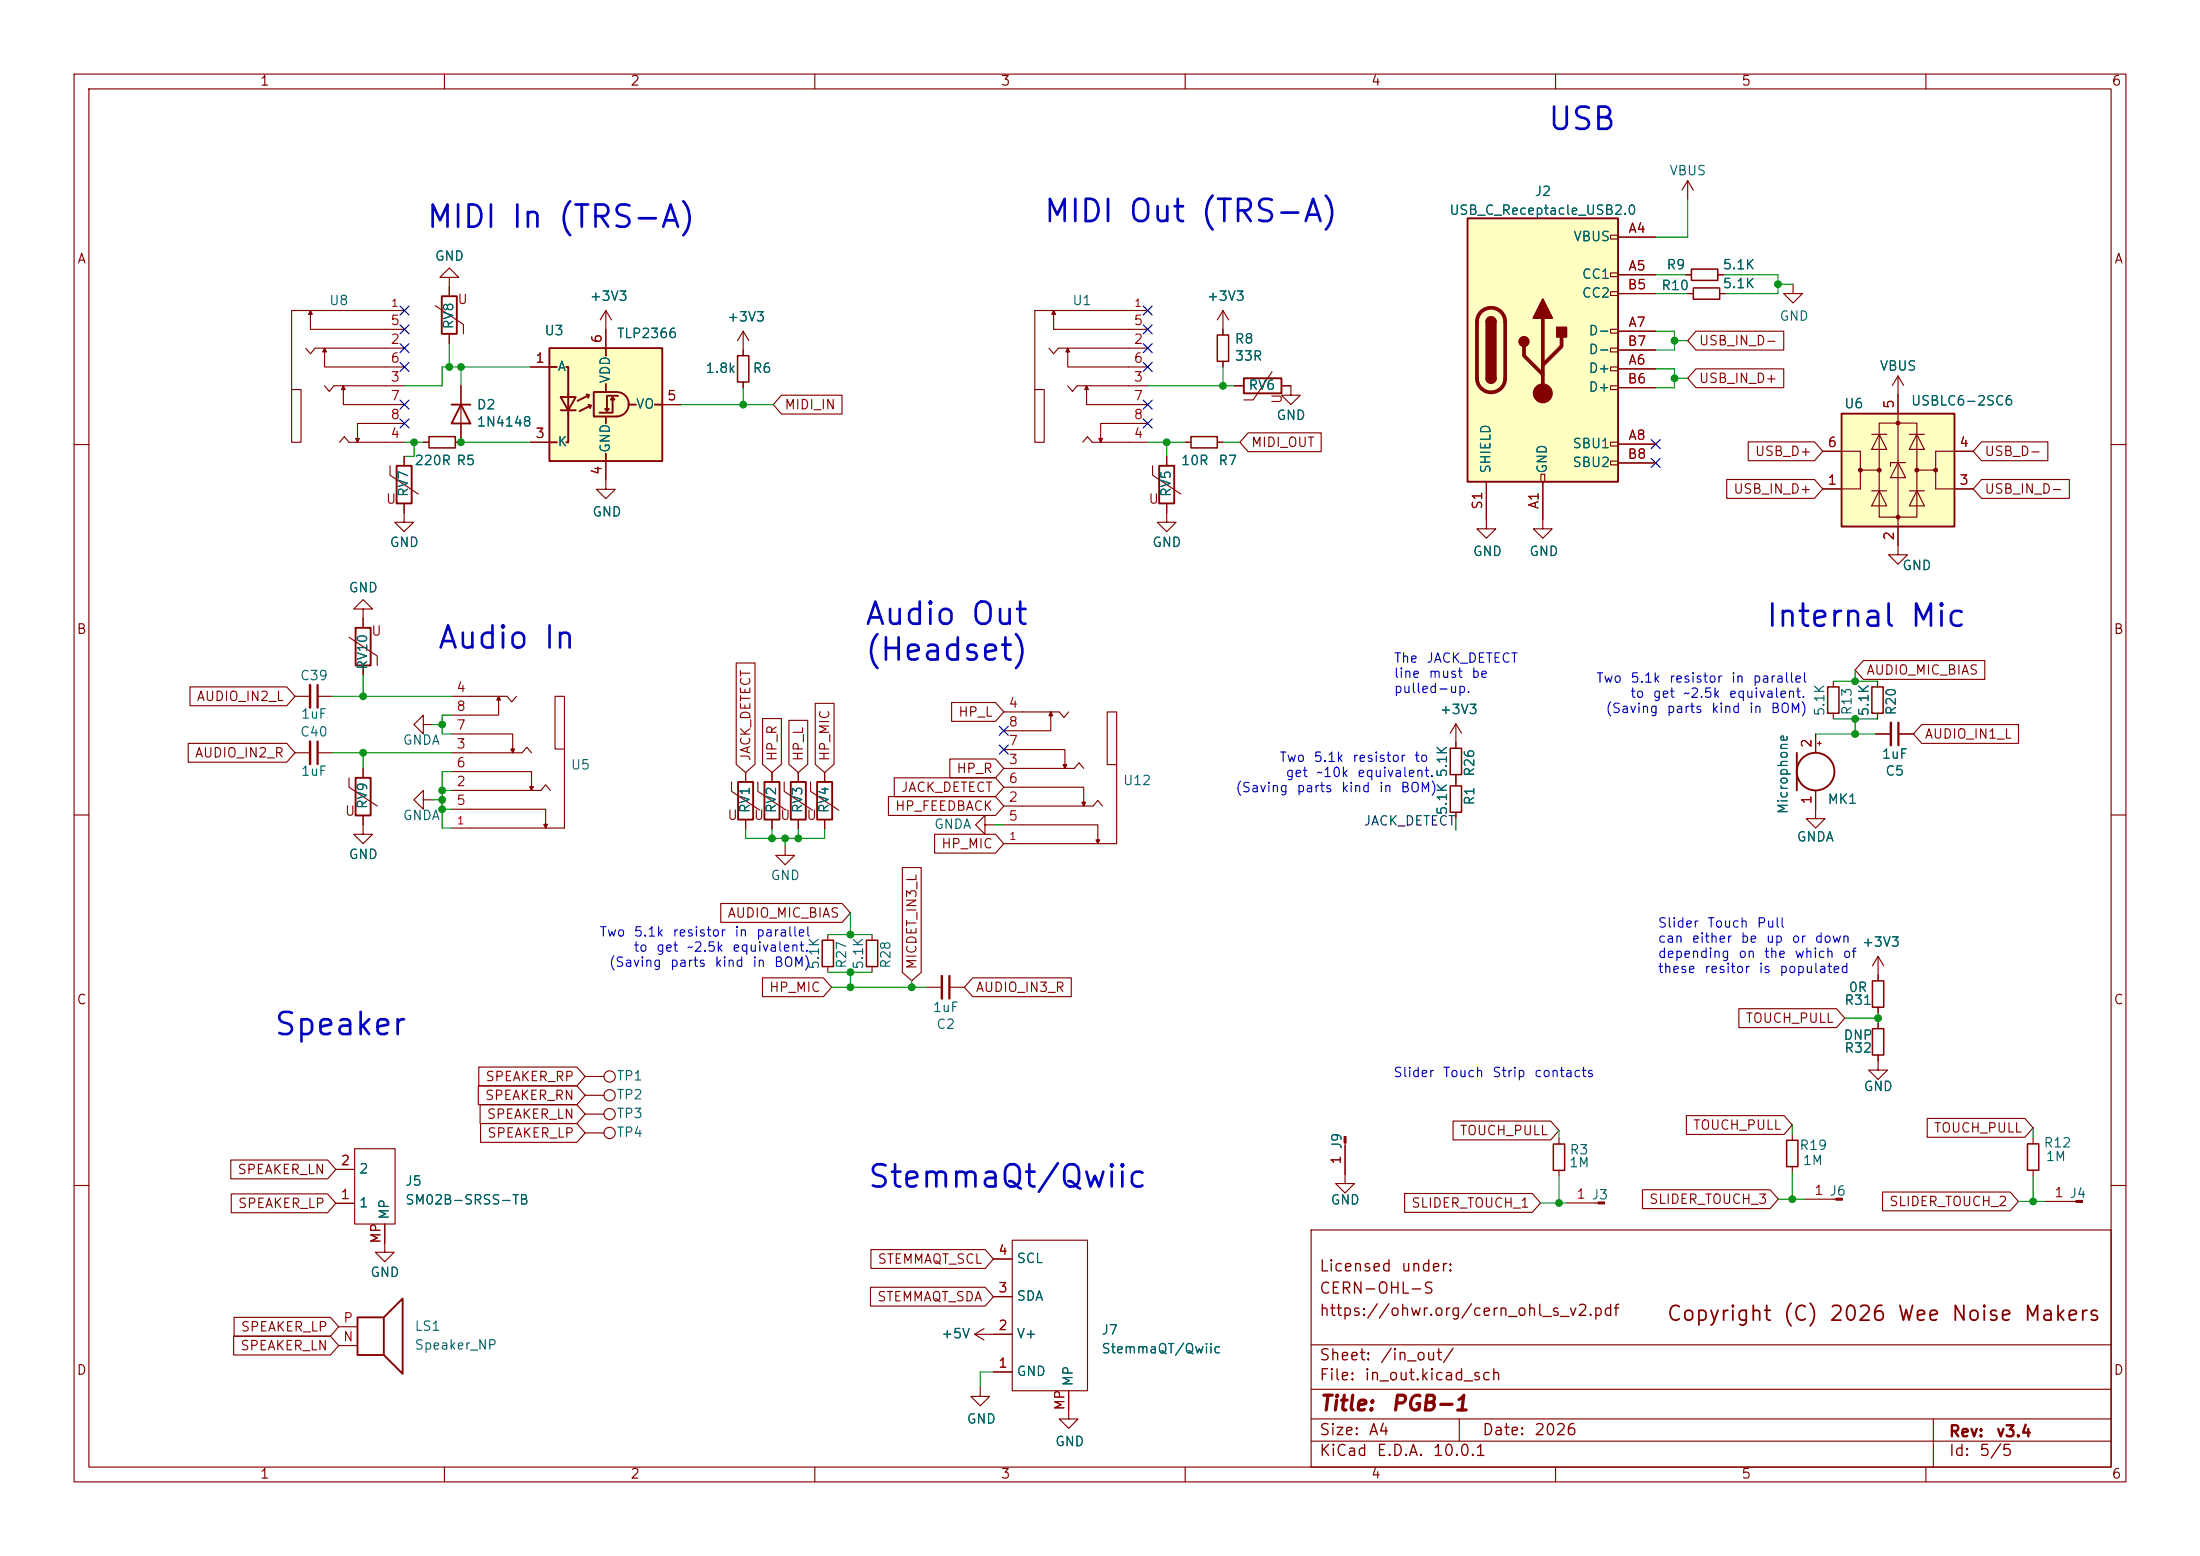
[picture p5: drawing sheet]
<svg xmlns="http://www.w3.org/2000/svg" width="297mm" height="210mm" viewBox="0 0 297 210" stroke-linecap="round" stroke-linejoin="round" font-family="sans-serif">
<g fill="none" stroke="#840000" stroke-width=".15">
<path d="M10 10h277v190h-277zM12 12h273v186h-273zM60 10v2M110 10v2M160 10v2M210 10v2M260 10v2M10 60h2M285 60h2M10 110h2M285 110h2M10 160h2"/>
<path d="M177 166h108v32h-108zM285 160h2M60 198v2M110 198v2M160 198v2M177 194.5h108M177 191.5h108M177 187.5h108M177 181.5h108M197 191.5v3M210 198v2M260 198v2"/>
<path d="M261 191.5v6.5"/>
</g>
<path d="M248.6 55.8h15.3v15.3h-15.3z" fill="#ffffc2"/>
<path d="M59.6 40h2.1v5.1h-2.1zM61 54.6h2.5M62.2 54.6l1.3 2.6h-2.5zM167.9 51.1h5.1v2h-5.1zM248.6 55.8h15.3v15.3h-15.3z" fill="none" stroke="#840000" stroke-width=".25"/>
<g fill="none" stroke="#840000" stroke-width=".15">
<path d="M60.7 37.4h1.2l-1.2-1.2-1.3 1.2h1.3v2.6M39.4 52.6h1.2v7.1h-1.2zM41.3 47l.6 .8 .6-.8h12.1M41.9 41.9l-.2 .5h.5l-.3-.5v2.6h12.7M43.8 52.1l.6 .7 .7-.7h9.5M43.8 47l-.2 .5h.5l-.3-.5v2.5h10.8M45.8 59.7l.7-.8 .6 .8h7.5M46.4 52.1l-.3 .5h.5l-.2-.5v2.5h8.2M54.6 57.2h-6.3v2.5l.2-.5h-.5l.3 .5M54.6 41.9h-15.2v10.7M57.1 59.7h.8M58.8 41.2l3.8 2.6v1.3"/>
<path d="M60.7 45.1v1.2M62.2 52.1v7.6h-.7M81.8 41.9l-.8 1.3M81.8 41.9l.7 1.3M81.8 41.9v2.6M100.3 44.7l-.7 1.3M100.3 44.7l.8 1.3M100.3 44.7v2.5M165.1 41.9l-.8 1.3M165.1 41.9l.8 1.3M165.1 41.9v3.3M165.1 48.8v.7"/>
<path d="M166.6 52.1h1.3M171.7 50.2l-2.5 3.8h-1.3M173 52.1h1.3M252.7 58.6h2M253.7 57.1h5.1v12.7h-5.1zM253.7 58.6l1 2.1h-2zM256.2 53.3v20.3M257.8 58.6h2M258.8 58.6l1 2.1h-2zM81.8 64.8v1.2h1.3l-1.3 1.3-1.3-1.3h1.3M246.1 60.9h5.1v2.5h2.5M251.2 63.4v2.6h-5.1"/>
<path d="M252.7 66.2h2M253.7 66.2l1 2.1h-2zM256.2 62.4l1.1 2.1h-2.1zM257.3 62.4h-2.1v.5M257.8 66.2h2M258.8 66.2l1 2.1h-2zM261.3 63.4v2.6h5.1M266.4 60.9h-5.1v2.5h-2.5M253.2 99.1h2.1M256.3 99.1h2M39.8 101.6h2.1M42.9 101.6h2"/>
<path d="M253.5 129.1l-.7 1.3M253.5 129.1l.8 1.3M253.5 129.1v3.3M253.5 135.9v.8M253.5 138.1v.7M253.5 142.4v2h1.3l-1.3 1.3-1.2-1.3h1.2M274.5 153.6v.8M274.5 157.9v.8"/>
</g>
<g fill="#840000" stroke="#840000" stroke-width=".15">
<circle cx="251.2" cy="63.4" r=".25"/>
<circle cx="253.7" cy="63.4" r=".25"/>
<circle cx="256.2" cy="57.1" r=".25"/>
<circle cx="256.2" cy="69.8" r=".25"/>
<circle cx="258.8" cy="63.4" r=".25"/>
<circle cx="261.3" cy="63.4" r=".25"/>
</g>
<path d="M57.9 58.9h3.6v1.6h-3.6zM164.3 45.2h1.6v3.6h-1.6zM252.8 138.8h1.5v3.6h-1.5zM252.8 132.4h1.5v3.5h-1.5zM273.7 154.4h1.5v3.5h-1.5z" fill="none" stroke="#840000" stroke-width=".2"/>
<path d="M256.3 97.5v3.1M42.9 100.1v3" fill="none" stroke="#840000" stroke-width=".3"/>
<path d="M255.3 97.5v3.1M41.9 100.1v3" fill="none" stroke="#840000" stroke-width=".33"/>
<path d="M74.2 47h15.2v15.2h-15.2z" fill="#ffffc2"/>
<g fill="none" stroke="#840000" stroke-width=".25">
<path d="M74.2 47h15.2v15.2h-15.2zM74.2 49.5h1M74.2 59.7h1M75.7 53.6h2l-1 1.8zM75.7 55.4h2M76.5 49.5h.2v10.2h-.2M79.2 53.2l.3 .1M79.5 54.6l.3 .1M79.5 53.3l-1.5 .8M79.5 53.3l-.1 .4M79.8 54.7l-1.6 .8M79.8 54.7l-.1 .4"/>
<path d="M81.8 47v1M81.8 51.8v1.2M81.8 56.3v.9M82.4 53.9l.3-.2 .3 .2zM82.7 53.7v2h-1.8M83.1 52.9a1.58 1.58 0 0 1 1.8 1.7M83.2 52.9h-3v3.3h3a1.67 1.67 0 0 0 1.7-1.7M83.5 53.4h-1.6v2l.3-.2h-.5l.2 .2M84.8 54.6h1.1M88.4 54.6h1M81.8 61.2v1M48 105h2v5.1h-2z"/>
<path d="M242.6 101.6v5.1M48.3 177.8h3.5v5.1h-3.5zM51.8 177.8l2.6-2.5v10.1l-2.6-2.5"/>
<circle cx="245.1" cy="104.1" r="2.54"/>
</g>
<g fill="none" stroke="#840000" stroke-width=".15">
<path d="M227.6 37.1h.7M227.8 24.4l-.7 1.3M227.8 24.4l.8 1.3M227.8 24.4v2.5M227.8 39.6h.8M231.9 37.1h.8M232.2 39.6h.7M242.1 38.4v1.2h1.2l-1.2 1.3-1.3-1.3h1.3M71.6 49.5h2.6M71.6 59.7h2.6M81.8 44.5v2.5M89.4 54.6h2.5"/>
<path d="M100.3 47.2v.8M100.3 51.6v.7M160 59.7h.8M164.3 59.7h.8M174.3 52.1v1.2h1.2l-1.2 1.3-1.3-1.3h1.3M256.2 50.7l-.7 1.3M256.2 50.7l.8 1.3M256.2 50.7v2.6M81.8 62.2v2.6M200.7 70.1v1.3h1.2l-1.2 1.2-1.3-1.2h1.3M208.3 70.1v1.3h1.2l-1.2 1.2-1.3-1.2h1.3M256.2 73.6v1.3h1.3l-1.3 1.2-1.2-1.2h1.2"/>
<path d="M39.8 94h2.1M42.9 94h2M57.1 97.8v-1.3l-1.2 1.3 1.2 1.3v-1.3h1.3M61 94h7.5l.6 .7 .6-.7M61 99.1h8.2v2.5l-.2-.5h.5l-.3 .5M67.3 94l.3 .5h-.5l.2-.5v2.5h-6.3M74.9 94h1.3v7.1h-1.3zM135.5 96.1h7.5l.6 .8 .7-.8M141.9 96.1l.2 .5h-.5l.3-.5v2.5h-6.4M149.5 96.1h1.2v7.1h-1.2zM196.5 97.7l-.7 1.3M196.5 97.7l.8 1.3"/>
<path d="M196.5 97.7v3.3M245.1 99.1v2.5M247.5 91.9v.8M247.5 96.3v.7M253.5 91.9v.8M253.5 96.3v.7M47.1 105v1.2l3.8 2.6M49 110.1v2.5h1.3l-1.3 1.3-1.2-1.3h1.2M49 103.7v1.3M57.1 108v-1.3l-1.2 1.3 1.2 1.2v-1.2h1.3M61 106.7h12l.7-.8 .6 .8M61 101.6h9.5l.6-.8 .7 .8"/>
<path d="M61 109.2h12.7v2.6l-.3-.5h.5l-.2 .5M61 104.1h10.8v2.6l-.3-.5h.5l-.2 .5M76.2 101.1v10.7h-15.2M106 114.2v1.2h1.3l-1.3 1.3-1.3-1.3h1.3M133 111.3v-1.2l-1.3 1.2 1.3 1.3v-1.3h1.2M135.5 108.8h12.1l.6-.8 .6 .8M135.5 103.7h9.5l.7-.8 .6 .8M135.5 111.3h12.7v2.6l-.2-.5h.5l-.3 .5M135.5 106.2h10.8v2.6l-.3-.5h.6l-.3 .5M135.5 101.2h8.3v2.5l-.3-.5h.5l-.2 .5M150.7 103.2v10.7h-15.2M196.5 104.5v1.6"/>
<path d="M196.5 109.6v.8M245.1 106.7v3.8h1.3l-1.3 1.3-1.3-1.3h1.3M245.4 100.3h.5M245.6 100.1v.5M111.8 126.1v.8M111.8 130.5v.7M117.7 126.1v.8M117.7 130.5v.7M125.1 133.2h2.1M128.2 133.2h2M45.3 157.8h2.6M47.9 155h5.4v10.2h-5.4z"/>
<path d="M79 147.8h2.5M79 150.4h2.5M79 152.9h2.5M79 145.3h2.5M181.6 154.3v5.4h1.3l-1.3 1.3-1.3-1.3h1.3M210.5 153.6v.8M210.5 158v.7M242 153.1v.8M242 157.5v.7M45.3 162.4h2.6M45.7 179.1h2.6M51.9 165.2v3.8h1.3l-1.3 1.3-1.2-1.3h1.2"/>
<path d="M132.8 179.3l-1.2 .8M134.1 175h2.6M134.1 169.9h2.6M136.7 167.4h10.1v20.3h-10.1zM211.5 162.4h4.2M243.6 161.8h4.3M276 162.2h4.3M45.7 181.6h2.6M131.6 180.1h5.1M131.6 180.1l1.2 .7M132.3 187.2v1.3h1.3l-1.3 1.2-1.2-1.2h1.2M134.1 185.2h2.6"/>
<path d="M144.3 187.7v3.8h1.2l-1.2 1.3-1.3-1.3h1.3"/>
<circle cx="82.3" cy="147.8" r=".76"/>
<circle cx="82.3" cy="150.4" r=".76"/>
<circle cx="82.3" cy="145.3" r=".76"/>
<circle cx="82.3" cy="152.9" r=".76"/>
</g>
<path d="M228.3 36.3h3.6v1.5h-3.6zM228.6 38.9h3.6v1.5h-3.6zM99.6 48h1.5v3.6h-1.5zM160.8 58.9h3.5v1.6h-3.5zM246.7 92.7h1.6v3.6h-1.6zM252.7 92.7h1.5v3.6h-1.5zM195.8 101h1.5v3.5h-1.5zM195.8 106.1h1.5v3.5h-1.5zM111 126.9h1.5v3.6h-1.5zM117 126.9h1.5v3.6h-1.5zM209.7 154.4h1.5v3.6h-1.5zM241.2 153.9h1.5v3.6h-1.5z" fill="none" stroke="#840000" stroke-width=".2"/>
<path d="M42.9 92.5v3M128.2 131.7v3.1" fill="none" stroke="#840000" stroke-width=".3"/>
<path d="M41.9 92.5v3M127.2 131.7v3.1" fill="none" stroke="#840000" stroke-width=".33"/>
<g fill="#840000" stroke="#840000" stroke-width=".15">
<path d="M280.3 162h.8v.3h-.8z"/>
<path d="M215.7 162.2h.9v.3h-.9z"/>
<path d="M247.9 161.7h.8v.3h-.8z"/>
<path d="M181.5 153.4h.2v.9h-.2z"/>
</g>
<path d="M198.1 29.5h20.3v35.5h-20.3z" fill="#ffffc2"/>
<g fill="none" stroke="#840000" stroke-width=".15">
<path d="M60.7 38.7v1.3M217.4 31.8h1v.5h-1zM217.4 36.8h1v.5h-1zM217.4 39.4h1v.5h-1zM218.4 32h5.1M218.4 37.1h5.1M218.4 39.6h5.1M227.6 37.1h.7M227.8 39.6h.8M231.9 37.1h.8M232.2 39.6h.7M57.1 59.7h.8"/>
<path d="M60.7 45.1v1.2M62.2 57.2v2.5h-.7M62.2 52.1v2.5M71.6 59.7h2.6M71.6 49.5h2.6M81.8 44.5v2.5M89.4 54.6h2.5M100.3 47.2v.8M100.3 51.6v.7M105.5 53.3h8.2v2.6h-8.2l-1.1-1.3zM139.7 52.6h1.3v7.1h-1.3zM141.6 47l.6 .8 .7-.8h12"/>
<path d="M142.2 41.9l-.2 .5h.5l-.3-.5v2.6h12.7M144.1 52.1l.7 .7 .6-.7h9.5M144.1 47l-.2 .5h.5l-.3-.5v2.5h10.8M146.2 59.7l.6-.8 .6 .8h7.5M146.7 52.1l-.3 .5h.5l-.2-.5v2.5h8.2M154.9 57.2h-6.3v2.5l.2-.5h-.5l.3 .5M154.9 41.9h-15.2v10.7M160 59.7h.8M164.3 59.7h.8M165.1 44.5v.7M165.1 48.8v.7M166.6 52.1h1.3"/>
<path d="M168.5 58.4h9.9v2.6h-9.9l-1.1-1.3zM173 52.1h1.3M217.4 44.5h1v.5h-1zM217.4 47h1v.5h-1zM217.4 49.5h1v.5h-1zM217.4 52.1h1v.5h-1zM217.4 59.7h1v.5h-1zM218.4 49.8h5.1M218.4 44.7h5.1M218.4 59.9h5.1M218.4 52.3h5.1M218.4 47.2h5.1"/>
<path d="M228.9 49.8h11.9v2.5h-11.9l-1.1-1.2zM228.9 44.7h11.9v2.5h-11.9l-1.1-1.2zM236 59.6h9l1.1 1.3-1.1 1.3h-9zM256.2 53.3v2.5M267.5 59.6h9v2.6h-9l-1.1-1.3zM52.7 62.9v1.2l3.8 2.6M54.6 67.9v2.6h1.2l-1.2 1.3-1.3-1.3h1.3M54.6 61.6v1.3M81.8 62.2v2.6M155.6 62.9v1.2l3.8 2.6M157.5 67.9v2.6h1.3l-1.3 1.3-1.3-1.3h1.3M157.5 61.6v1.3"/>
<path d="M200.7 65v5.1M208 64h.5v1h-.5zM208.3 65v5.1M217.4 62.2h1v.5h-1zM218.4 62.5h5.1M233.1 64.7h11.9l1.1 1.3-1.1 1.3h-11.9zM246.1 66h2.5M246.1 60.9h2.5M256.2 71.1v2.5M263.9 66h2.5M263.9 60.9h2.5M267.5 64.7h11.9v2.6h-11.9l-1.1-1.3z"/>
<path d="M25.6 92.7h13.1l1.1 1.3-1.1 1.3h-13.1zM47.1 86l3.8 2.5v1.3M49 82.2h1.3l-1.3-1.3-1.2 1.3h1.2v2.5M49 89.8v1.3M99.4 89.5h2.5v13.7l-1.2 1.1-1.3-1.1zM102.9 97h2.6v6.2l-1.3 1.1-1.3-1.1zM106.5 97.2h2.5v6l-1.2 1.1-1.3-1.1zM110.1 94.9h2.5v8.3l-1.3 1.1-1.2-1.1zM128.5 94.8h5.9l1.1 1.3-1.1 1.3h-5.9zM245.1 99.1v2.5M251.6 89.2h16.3v2.5h-16.3l-1.2-1.3zM253.2 99.1h2.1"/>
<path d="M253.5 91.9v.8M253.5 96.3v.7M256.3 99.1h2M259.4 97.8h13.1v2.5h-13.1l-1.1-1.2zM25.4 100.3h13.3l1.1 1.3-1.1 1.3h-13.3zM49 103.7v1.3M49 110.1v1.2M98.8 105.5v1.3l3.8 2.5M100.7 104.3v1.2M100.7 110.6v1.3M102.3 105.5v1.3l3.8 2.5M104.2 104.3v1.2"/>
<path d="M104.2 110.6v1.3M105.9 105.5v1.3l3.8 2.5M107.8 104.3v1.2M107.8 110.6v1.3M109.4 105.5v1.3l3.8 2.5M111.3 104.3v1.2M111.3 110.6v1.3M119.9 107.5h14.5l1.1 1.3-1.1 1.3h-14.5zM120.7 105h13.7l1.1 1.2-1.1 1.3h-13.7zM121.8 117.1h2.6v14.1l-1.3 1.2-1.3-1.2zM126.2 112.6h8.2l1.1 1.3-1.1 1.2h-8.2zM128.2 102.4h6.2l1.1 1.3-1.1 1.3h-6.2z"/>
<path d="M196.5 100.2v.8M196.5 104.5v1.6M196.5 109.6v.8M245.1 106.7v2.5M97.3 121.9h16.4l1.1 1.3-1.1 1.3h-16.4zM102.9 132h8.3l1.1 1.2-1.1 1.3h-8.3zM131.3 132h13.3v2.5h-13.3l-1.1-1.3zM234.7 136.1h13.2l1.1 1.3-1.1 1.3h-13.2zM253.5 131.6v.8M253.5 135.9v.8M253.5 138.1v.7M31.2 156.6h13l1.1 1.2-1.1 1.3h-13z"/>
<path d="M45.3 157.8h2.6M64.6 146.6h13.3l1.1 1.2-1.1 1.3h-13.3zM64.6 144h13.3l1.1 1.3-1.1 1.3h-13.3zM64.8 149.1h13.1l1.1 1.3-1.1 1.2h-13.1zM64.9 151.6h13l1.1 1.3-1.1 1.3h-13zM181.6 154.7v3.8M196.2 151.3h13.2l1.1 1.3-1.1 1.2h-13.2zM227.7 150.6h13.1l1.2 1.2-1.2 1.3h-13.1zM253.5 142.4v.8M260.2 151h13.2l1.1 1.2-1.1 1.3h-13.2zM31.2 161.1h13l1.1 1.3-1.1 1.3h-13zM31.6 177.8h13l1.1 1.3-1.1 1.2h-13z"/>
<path d="M45.3 162.4h2.6M51.9 165.2v2.5M117.5 173.7h15.5l1.1 1.3-1.1 1.3h-15.5zM117.6 168.7h15.4l1.1 1.2-1.1 1.3h-15.4zM134.1 175h2.6M134.1 169.9h2.6M189.6 161.1h17.3l1.1 1.3-1.1 1.2h-17.3zM221.7 160.6h17.3l1.1 1.2-1.1 1.3h-17.3zM254.1 160.9h17.3l1.1 1.3-1.1 1.2h-17.3zM31.5 180.3h13.1l1.1 1.3-1.1 1.3h-13.1zM134.1 185.2h2.6M134.1 180.1h2.6"/>
<path d="M144.3 187.7v2.5"/>
</g>
<path d="M198.1 29.5h20.3v35.5h-20.3zM200.7 43.4a.64 .64 0 0 1 .6-.6 .64 .64 0 0 1 .6 .6M200.7 51.1a.64 .64 0 0 0 .6 .6 .64 .64 0 0 0 .6-.6M53.5 62.9h2.1v5h-2.1zM156.5 62.9h2v5h-2zM48 84.7h2v5.1h-2zM99.6 105.5h2.1v5.1h-2.1zM103.2 105.5h2v5.1h-2zM106.8 105.5h2v5.1h-2zM110.3 105.5h2v5.1h-2z" fill="none" stroke="#840000" stroke-width=".25"/>
<path d="M199.9 42.1a1.9 1.9 0 0 1 2.1-.4 1.9 1.9 0 0 1 1.2 1.7v7.7a1.91 1.91 0 0 1-1.9 1.9 1.91 1.91 0 0 1-1.9-1.9v-7.7a1.9 1.9 0 0 1 .5-1.3zM205.7 46.7v1.3l2.6 2.5M208.3 42.9v10.2M210.8 45.5v1.2l-2.5 2.6" fill="none" stroke="#840000" stroke-width=".51"/>
<g fill="#840000" stroke="#840000" stroke-width=".25">
<path d="M200.7 43.4h1.2v7.7h-1.2z"/>
<path d="M200.8 43a.64 .64 0 0 1 .7-.2 .64 .64 0 0 1 .4 .6h-1.2z"/>
<path d="M200.7 51.1h1.2a.64 .64 0 0 1-.6 .6 .64 .64 0 0 1-.6-.6z"/>
<path d="M208.3 40.4l1.2 2.5h-2.5z"/>
<path d="M210.2 44.2h1.3v1.3h-1.3z"/>
<circle cx="205.7" cy="46.1" r=".63"/>
</g>
<circle cx="208.3" cy="53.1" r="1.27" fill="#840000" stroke="#840000" stroke-width=".15"/>
<g fill="none" stroke="#009600" stroke-width=".15">
<path d="M223.5 39.6h4.3M223.5 37.1h4.1M227.8 26.9v5.1h-4.3M232.7 37.1h7.3v2.5h-7.1M240 38.4h2.1M54.6 59.7h2.5M55.9 59.7v1.9h-1.3M60.7 46.3v3.2M62.2 59.7h9.4M62.2 49.5v2.6M71.6 49.5h-11.9v2.6h-5.1M91.9 54.6h12.5"/>
<path d="M100.3 52.3v2.3M154.9 59.7h5.1M154.9 52.1h11.7M157.5 59.7v1.9M165.1 59.7h2.3M165.1 49.5v2.6M223.5 44.7h2.6v2.5h-2.6M223.5 49.8h2.6v2.5h-2.6M226.1 51.1h1.7M226.1 46h1.7M44.9 94h16.1M49 91.1v2.9"/>
<path d="M58.4 97.8h1.3M61 96.5h-1.3v2.6h1.3M245.1 99.1h8.1M247.5 97h6M247.5 91.9h6M250.4 90.4v1.5M250.4 97v2.1M44.9 101.6h16.1M49 101.6v2.1M58.4 108h1.3M59.7 109.2h1.3M59.7 106.7h1.3"/>
<path d="M61 104.1h-1.3v7.7h1.3M100.7 111.9v1.3h10.6v-1.3M104.2 111.9v1.3M106 113.2v1M107.8 111.9v1.3M134.2 111.3h1.3M196.5 110.4v1.7M111.8 131.2h5.9M111.8 126.1h5.9M112.3 133.2h12.8M114.8 123.2v2.9M114.8 131.2v2"/>
<path d="M123.1 132.4v.8M249 137.4h4.5M253.5 136.7v1.4M210.5 152.6v1M210.5 158.7v3.7M242 151.8v1.3M242 158.2v3.6M274.5 152.2v1.4M274.5 158.7v3.5M208 162.4h3.5M240.1 161.8h3.5M272.5 162.2h3.5"/>
<path d="M134.1 185.2h-1.8v2"/>
</g>
<g fill="none" stroke="#000084" stroke-width=".15">
<path d="M54 54l1.2 1.2M54 56.5l1.2 1.3M54 43.8l1.2 1.3M54 46.4l1.2 1.2M54 41.3l1.2 1.2M54 48.9l1.2 1.2M55.2 54l-1.2 1.2M55.2 56.5l-1.2 1.3M55.2 43.8l-1.2 1.3M55.2 46.4l-1.2 1.2M55.2 41.3l-1.2 1.2M55.2 48.9l-1.2 1.2"/>
<path d="M154.3 48.9l1.2 1.2M154.3 46.4l1.2 1.2M154.3 43.8l1.2 1.3M154.3 41.3l1.2 1.2M154.3 54l1.2 1.2M154.3 56.5l1.2 1.3M155.5 48.9l-1.2 1.2M155.5 46.4l-1.2 1.2M155.5 43.8l-1.2 1.3M155.5 41.3l-1.2 1.2M155.5 54l-1.2 1.2M155.5 56.5l-1.2 1.3"/>
<path d="M222.9 59.3l1.2 1.3M224.1 59.3l-1.2 1.3M222.9 61.9l1.2 1.2M224.1 61.9l-1.2 1.2M134.9 98l1.2 1.2M136.1 98l-1.2 1.2M134.9 100.6l1.2 1.2M136.1 100.6l-1.2 1.2"/>
</g>
<g fill="#009600" stroke="#009600" stroke-width=".14">
<circle cx="253.5" cy="137.4" r=".46"/>
<circle cx="250.4" cy="97" r=".46"/>
<circle cx="274.5" cy="162.2" r=".46"/>
<circle cx="226.1" cy="51.1" r=".46"/>
<circle cx="226.1" cy="46" r=".46"/>
<circle cx="240" cy="38.4" r=".46"/>
<circle cx="250.4" cy="91.9" r=".46"/>
<circle cx="157.5" cy="59.7" r=".46"/>
<circle cx="165.1" cy="52.1" r=".46"/>
<circle cx="242" cy="161.8" r=".46"/>
<circle cx="250.4" cy="99.1" r=".46"/>
<circle cx="210.5" cy="162.4" r=".46"/>
<circle cx="59.7" cy="106.7" r=".46"/>
<circle cx="59.7" cy="108" r=".46"/>
<circle cx="49" cy="101.6" r=".46"/>
<circle cx="59.7" cy="97.8" r=".46"/>
<circle cx="106" cy="113.2" r=".46"/>
<circle cx="100.3" cy="54.6" r=".46"/>
<circle cx="107.8" cy="113.2" r=".46"/>
<circle cx="49" cy="94" r=".46"/>
<circle cx="60.7" cy="49.5" r=".46"/>
<circle cx="62.2" cy="59.7" r=".46"/>
<circle cx="55.9" cy="59.7" r=".46"/>
<circle cx="62.2" cy="49.5" r=".46"/>
<circle cx="104.2" cy="113.2" r=".46"/>
<circle cx="59.7" cy="109.2" r=".46"/>
<circle cx="114.8" cy="133.2" r=".46"/>
<circle cx="123.1" cy="133.2" r=".46"/>
<circle cx="114.8" cy="126.1" r=".46"/>
<circle cx="114.8" cy="131.2" r=".46"/>
</g>
<g font-size="3" fill="#0000c2">
<text x="208.8" y="18.3">USB</text>
<text x="57.4" y="31.5">MIDI In (TRS-A)</text>
<text x="140.7" y="30.7">MIDI Out (TRS-A)</text>
<text x="58.9" y="88.3">Audio In</text>
<text x="116.6" y="85.1">Audio Out</text>
<text x="116.6" y="89.9">(Headset)</text>
<text x="238.3" y="85.3">Internal Mic</text>
<text x="36.8" y="140.5">Speaker</text>
<text x="117" y="161">StemmaQt/Qwiic</text>
</g>
<g font-size="2" fill="#840000">
<text x="224.9" y="178.8">Copyright (C) 2026 Wee Noise Makers</text>
<text x="178" y="190.9">Title:</text>
<text x="187.7" y="190.9">PGB-1</text>
</g>
<g font-size="1.5" fill="#840000">
<text x="178" y="172">Licensed</text>
<text x="189" y="172">under:</text>
<text x="178" y="178">https://ohwr.org/cern_ohl_s_v2.pdf</text>
<text x="178" y="175">CERN-OHL-S</text>
<text x="178" y="184">Sheet:</text>
<text x="186.2" y="184">/in_out/</text>
<text x="178" y="186.7">File:</text>
<text x="184.1" y="186.7">in_out.kicad_sch</text>
<text x="178" y="196.9">KiCad</text>
<text x="178" y="194.1">Size:</text>
<text x="184.7" y="194.1">A4</text>
<text x="185.7" y="196.9">E.D.A.</text>
<text x="193.3" y="196.9">10.0.1</text>
<text x="200" y="194.1">Date:</text>
<text x="207" y="194.1">2026</text>
<text x="263" y="194.3">Rev:</text>
<text x="263" y="196.9">Id:</text>
<text x="267.1" y="196.9">5/5</text>
<text x="269.4" y="194.3">v3.4</text>
</g>
<g font-size="1.3" fill="#840000">
<text x="35" y="11.9">1</text>
<text x="85" y="11.9">2</text>
<text x="135" y="11.9">3</text>
<text x="185" y="11.9">4</text>
<text x="235" y="11.9">5</text>
<text x="285" y="11.9">6</text>
<text x="10.3" y="35.9">A</text>
<text x="285.3" y="35.9">A</text>
<text x="61.7" y="41.4">U</text>
<text x="229.3" y="46.9">USB_IN_D-</text>
<text x="229.3" y="52">USB_IN_D+</text>
<text x="105.8" y="55.6">MIDI_IN</text>
<text x="173.4" y="54.6" transform="rotate(-90 173.4 54.6)">U</text>
<text x="168.8" y="60.6">MIDI_OUT</text>
<text x="236.8" y="61.9">USB_D+</text>
<text x="267.8" y="61.9">USB_D-</text>
<text x="52" y="68.3">U</text>
<text x="155" y="68.3">U</text>
<text x="233.9" y="66.9">USB_IN_D+</text>
<text x="267.8" y="66.9">USB_IN_D-</text>
<text x="10.3" y="85.9">B</text>
<text x="50" y="86.1">U</text>
<text x="285.3" y="85.9">B</text>
<text x="26.5" y="94.9">AUDIO_IN2_L</text>
<text x="251.9" y="91.4">AUDIO_MIC_BIAS</text>
<text x="129.3" y="97">HP_L</text>
<text x="259.7" y="100">AUDIO_IN1_L</text>
<text x="26.2" y="102.6">AUDIO_IN2_R</text>
<text x="101.6" y="102.8" transform="rotate(-90 101.6 102.8)">JACK_DETECT</text>
<text x="105.2" y="102.8" transform="rotate(-90 105.2 102.8)">HP_R</text>
<text x="108.7" y="102.8" transform="rotate(-90 108.7 102.8)">HP_L</text>
<text x="112.3" y="102.8" transform="rotate(-90 112.3 102.8)">HP_MIC</text>
<text x="121.5" y="107.2">JACK_DETECT</text>
<text x="129" y="104.7">HP_R</text>
<text x="46.5" y="110.4">U</text>
<text x="98.1" y="111">U</text>
<text x="101.7" y="111">U</text>
<text x="105.2" y="111">U</text>
<text x="108.8" y="111">U</text>
<text x="120.8" y="109.7">HP_FEEDBACK</text>
<text x="127" y="114.8">HP_MIC</text>
<text x="98.1" y="124.2">AUDIO_MIC_BIAS</text>
<text x="124" y="130.9" transform="rotate(-90 124 130.9)">MICDET_IN3_L</text>
<text x="10.3" y="135.9">C</text>
<text x="103.7" y="134.2">HP_MIC</text>
<text x="131.6" y="134.2">AUDIO_IN3_R</text>
<text x="285.3" y="135.9">C</text>
<text x="235.6" y="138.4">TOUCH_PULL</text>
<text x="65.4" y="148.8">SPEAKER_RN</text>
<text x="65.4" y="146.2">SPEAKER_RP</text>
<text x="65.6" y="151.3">SPEAKER_LN</text>
<text x="65.7" y="153.9">SPEAKER_LP</text>
<text x="197" y="153.5">TOUCH_PULL</text>
<text x="228.5" y="152.8">TOUCH_PULL</text>
<text x="261" y="153.2">TOUCH_PULL</text>
<text x="32" y="158.8">SPEAKER_LN</text>
<text x="32" y="163.4">SPEAKER_LP</text>
<text x="190.4" y="163.3">SLIDER_TOUCH_1</text>
<text x="222.5" y="162.8">SLIDER_TOUCH_3</text>
<text x="255" y="163.1">SLIDER_TOUCH_2</text>
<text x="118.4" y="170.9">STEMMAQT_SCL</text>
<text x="118.3" y="176">STEMMAQT_SDA</text>
<text x="10.3" y="185.9">D</text>
<text x="32.4" y="182.6">SPEAKER_LN</text>
<text x="32.4" y="180">SPEAKER_LP</text>
<text x="285.3" y="185.9">D</text>
<text x="35" y="199.9">1</text>
<text x="85" y="199.9">2</text>
<text x="135" y="199.9">3</text>
<text x="185" y="199.9">4</text>
<text x="235" y="199.9">5</text>
<text x="285" y="199.9">6</text>
</g>
<g font-size="1.3" fill="#006464">
<text x="225.3" y="24">VBUS</text>
<text x="195.6" y="29.3">USB_C_Receptacle_USB2.0</text>
<text x="207.1" y="26.8">J2</text>
<text x="58.6" y="35.5">GND</text>
<text x="212.3" y="32.9">VBUS</text>
<text x="44.3" y="41.5">U8</text>
<text x="79.5" y="40.9">+3V3</text>
<text x="144.7" y="41.5">U1</text>
<text x="162.8" y="40.9">+3V3</text>
<text x="213.5" y="37.9">CC1</text>
<text x="213.5" y="40.5">CC2</text>
<text x="224.2" y="39.5">R10</text>
<text x="224.9" y="36.7">R9</text>
<text x="232.5" y="36.7">5.1K</text>
<text x="232.5" y="39.2">5.1K</text>
<text x="61.5" y="44.5" transform="rotate(-90 61.5 44.5)">RV8</text>
<text x="73.4" y="45.6">U3</text>
<text x="83.2" y="45.9">TLP2366</text>
<text x="98.1" y="43.7">+3V3</text>
<text x="166.6" y="46.7">R8</text>
<text x="214.4" y="45.6">D-</text>
<text x="240.2" y="43.6">GND</text>
<text x="75.2" y="50.4">A</text>
<text x="82.7" y="51.8" transform="rotate(-90 82.7 51.8)">VDD</text>
<text x="95.2" y="50.6">1.8k</text>
<text x="101.5" y="50.6">R6</text>
<text x="166.6" y="49">33R</text>
<text x="168.5" y="52.9">RV6</text>
<text x="214.4" y="50.6">D+</text>
<text x="214.4" y="53.2">D+</text>
<text x="214.4" y="48.1">D-</text>
<text x="253.7" y="50.3">VBUS</text>
<text x="64.3" y="55.6">D2</text>
<text x="64.3" y="57.9">1N4148</text>
<text x="85.8" y="55.5">VO</text>
<text x="172.2" y="57">GND</text>
<text x="248.9" y="55.4">U6</text>
<text x="257.9" y="55">USBLC6-2SC6</text>
<text x="55.9" y="63.1">220R R5</text>
<text x="75.2" y="60.6">K</text>
<text x="82.7" y="61.2" transform="rotate(-90 82.7 61.2)">GND</text>
<text x="159.3" y="63.1">10R</text>
<text x="164.4" y="63.1">R7</text>
<text x="201.5" y="64" transform="rotate(-90 201.5 64)">SHIELD</text>
<text x="209.1" y="64" transform="rotate(-90 209.1 64)">GND</text>
<text x="212.2" y="60.8">SBU1</text>
<text x="212.2" y="63.3">SBU2</text>
<text x="55.4" y="67.2" transform="rotate(-90 55.4 67.2)">RV7</text>
<text x="79.9" y="70">GND</text>
<text x="158.4" y="67.2" transform="rotate(-90 158.4 67.2)">RV5</text>
<text x="52.5" y="74.1">GND</text>
<text x="155.5" y="74.1">GND</text>
<text x="198.8" y="75.4">GND</text>
<text x="206.4" y="75.4">GND</text>
<text x="256.7" y="77.3">GND</text>
<text x="47" y="80.3">GND</text>
<text x="40.4" y="92.1">C39</text>
<text x="49.9" y="90.5" transform="rotate(-90 49.9 90.5)">RV10</text>
<text x="40.4" y="99.7">C40</text>
<text x="40.5" y="97.3">1uF</text>
<text x="54.3" y="100.8">GNDA</text>
<text x="194.3" y="96.7">+3V3</text>
<text x="246.6" y="96.8" transform="rotate(-90 246.6 96.8)">5.1K</text>
<text x="250.3" y="96.6" transform="rotate(-90 250.3 96.6)">R13</text>
<text x="252.6" y="96.8" transform="rotate(-90 252.6 96.8)">5.1K</text>
<text x="256.3" y="96.6" transform="rotate(-90 256.3 96.6)">R20</text>
<text x="40.5" y="105">1uF</text>
<text x="77" y="104.2">U5</text>
<text x="151.5" y="106.3">U12</text>
<text x="199.3" y="104.9" transform="rotate(-90 199.3 104.9)">R26</text>
<text x="254" y="102.7">1uF</text>
<text x="254.4" y="105">C5</text>
<text x="49.9" y="109.3" transform="rotate(-90 49.9 109.3)">RV9</text>
<text x="54.3" y="111">GNDA</text>
<text x="101.5" y="109.8" transform="rotate(-90 101.5 109.8)">RV1</text>
<text x="105.1" y="109.8" transform="rotate(-90 105.1 109.8)">RV2</text>
<text x="108.6" y="109.8" transform="rotate(-90 108.6 109.8)">RV3</text>
<text x="112.2" y="109.8" transform="rotate(-90 112.2 109.8)">RV4</text>
<text x="126" y="112.2">GNDA</text>
<text x="195.7" y="110.1" transform="rotate(-90 195.7 110.1)">5.1K 5.1K</text>
<text x="199.3" y="108.8" transform="rotate(-90 199.3 108.8)">R1</text>
<text x="241.7" y="110" transform="rotate(-90 241.7 110)">Microphone</text>
<text x="242.5" y="113.9">GNDA</text>
<text x="246.6" y="108.8">MK1</text>
<text x="47" y="116.3">GND</text>
<text x="104" y="119.1">GND</text>
<text x="110.9" y="130.9" transform="rotate(-90 110.9 130.9)">5.1K</text>
<text x="114.6" y="130.8" transform="rotate(-90 114.6 130.8)">R27</text>
<text x="116.8" y="130.9" transform="rotate(-90 116.8 130.9)">5.1K</text>
<text x="120.5" y="130.8" transform="rotate(-90 120.5 130.8)">R28</text>
<text x="251.3" y="128.1">+3V3</text>
<text x="125.8" y="136.9">1uF</text>
<text x="248.9" y="135.9">R31</text>
<text x="249.5" y="134.2">0R</text>
<text x="126.3" y="139.2">C2</text>
<text x="248.8" y="140.7">DNP</text>
<text x="248.9" y="142.4">R32</text>
<text x="83.2" y="148.7">TP2</text>
<text x="83.2" y="146.2">TP1</text>
<text x="251.5" y="147.6">GND</text>
<text x="83.2" y="151.2">TP3</text>
<text x="83.2" y="153.8">TP4</text>
<text x="242.8" y="155.5">R19</text>
<text x="275.8" y="155.2">R12</text>
<text x="48.4" y="158.7">2</text>
<text x="54.6" y="160.4">J5</text>
<text x="211.8" y="157.9">1M</text>
<text x="211.8" y="156.1">R3</text>
<text x="243.3" y="157.6">1M</text>
<text x="276.1" y="157">1M</text>
<text x="48.4" y="163.3">1</text>
<text x="52.8" y="164.7" transform="rotate(-90 52.8 164.7)">MP</text>
<text x="54.6" y="162.9">SM02B-SRSS-TB</text>
<text x="179.5" y="162.9">GND</text>
<text x="49.9" y="172.7">GND</text>
<text x="137.2" y="170.8">SCL</text>
<text x="55.9" y="179.9">LS1</text>
<text x="137.2" y="175.9">SDA</text>
<text x="55.9" y="182.5">Speaker_NP</text>
<text x="127" y="180.9">+5V</text>
<text x="137.2" y="180.9">V+</text>
<text x="148.6" y="180.4">J7</text>
<text x="148.6" y="183">StemmaQT/Qwiic</text>
<text x="137.2" y="186">GND</text>
<text x="145.1" y="187.2" transform="rotate(-90 145.1 187.2)">MP</text>
<text x="130.4" y="192.5">GND</text>
<text x="142.4" y="195.5">GND</text>
</g>
<g font-size="1.3" fill="#a90000">
<text x="219.7" y="31.8">A4</text>
<text x="219.6" y="39.4">B5</text>
<text x="219.7" y="36.8">A5</text>
<text x="52.6" y="46.7">2</text>
<text x="52.6" y="44.2">5</text>
<text x="81.5" y="46.4" transform="rotate(-90 81.5 46.4)">6</text>
<text x="153" y="46.7">2</text>
<text x="153" y="44.2">5</text>
<text x="219.6" y="47">B7</text>
<text x="219.7" y="44.5">A7</text>
<text x="52.6" y="51.8">3</text>
<text x="52.6" y="49.3">6</text>
<text x="72.2" y="49.3">1</text>
<text x="153" y="51.8">3</text>
<text x="153" y="49.3">6</text>
<text x="219.6" y="52.1">B6</text>
<text x="219.7" y="49.5">A6</text>
<text x="52.6" y="59.4">4</text>
<text x="52.6" y="54.4">7</text>
<text x="52.6" y="56.9">8</text>
<text x="72.2" y="59.4">3</text>
<text x="90" y="54.4">5</text>
<text x="153" y="59.4">4</text>
<text x="153" y="54.4">7</text>
<text x="153" y="56.9">8</text>
<text x="219.7" y="59.7">A8</text>
<text x="256" y="55.3" transform="rotate(-90 256 55.3)">5</text>
<text x="81.5" y="64.2" transform="rotate(-90 81.5 64.2)">4</text>
<text x="219.6" y="62.2">B8</text>
<text x="246.6" y="65.7">1</text>
<text x="246.6" y="60.7">6</text>
<text x="264.4" y="65.7">3</text>
<text x="264.4" y="60.7">4</text>
<text x="200.4" y="68.9" transform="rotate(-90 200.4 68.9)">S1</text>
<text x="208" y="68.8" transform="rotate(-90 208 68.8)">A1</text>
<text x="256" y="73" transform="rotate(-90 256 73)">2</text>
<text x="61.5" y="93.7">4</text>
<text x="136.1" y="95.8">4</text>
<text x="61.5" y="101.3">3</text>
<text x="61.5" y="98.8">7</text>
<text x="61.5" y="96.3">8</text>
<text x="136.1" y="100.9">7</text>
<text x="136.1" y="98.4">8</text>
<text x="244.9" y="101" transform="rotate(-90 244.9 101)">2</text>
<text x="61.5" y="106.4">2</text>
<text x="61.5" y="103.9">6</text>
<text x="136.1" y="103.5">3</text>
<text x="136.1" y="106">6</text>
<text x="61.5" y="109">5</text>
<text x="136.1" y="108.5">2</text>
<text x="136.1" y="111.1">5</text>
<text x="244.9" y="108.7" transform="rotate(-90 244.9 108.7)">1</text>
<text x="45.9" y="157.6">2</text>
<text x="181.3" y="157.3" transform="rotate(-90 181.3 157.3)">1 J9</text>
<text x="244.8" y="161.6">1 J6</text>
<text x="277.2" y="161.9">1 J4</text>
<text x="45.9" y="162.2">1</text>
<text x="51.7" y="167.9" transform="rotate(-90 51.7 167.9)">MP</text>
<text x="212.7" y="162.1">1 J3</text>
<text x="134.7" y="169.7">4</text>
<text x="46.3" y="178.8">P</text>
<text x="134.7" y="179.8">2</text>
<text x="134.7" y="174.8">3</text>
<text x="46.2" y="181.4">N</text>
<text x="134.7" y="184.9">1</text>
<text x="144" y="190.4" transform="rotate(-90 144 190.4)">MP</text>
</g>
<g font-size="1.3" fill="#0000c2">
<text x="188.1" y="89.8">The</text>
<text x="192.5" y="89.8">JACK_DETECT</text>
<text x="188.1" y="91.8">line</text>
<text x="188.1" y="93.9">pulled-up.</text>
<text x="192.8" y="91.8">must</text>
<text x="198.5" y="91.8">be</text>
<text x="215.4" y="92.5">Two</text>
<text x="220" y="94.5">to</text>
<text x="220" y="92.5">5.1k</text>
<text x="223" y="94.5">get</text>
<text x="225.2" y="92.5">resistor</text>
<text x="227.2" y="94.5">~2.5k</text>
<text x="233.3" y="94.5">equivalent.</text>
<text x="233.6" y="92.5">in</text>
<text x="236.5" y="92.5">parallel</text>
<text x="216.7" y="96.5">(Saving</text>
<text x="224.9" y="96.5">parts</text>
<text x="230.9" y="96.5">kind</text>
<text x="236" y="96.5">in</text>
<text x="238.9" y="96.5">BOM)</text>
<text x="166.7" y="107.2">(Saving</text>
<text x="172.6" y="103.2">Two</text>
<text x="173.5" y="105.2">get</text>
<text x="174.9" y="107.2">parts</text>
<text x="177.2" y="103.2">5.1k</text>
<text x="177.6" y="105.2">~10k</text>
<text x="181" y="107.2">kind</text>
<text x="182.5" y="103.2">resistor</text>
<text x="183.1" y="105.2">equivalent.</text>
<text x="186.1" y="107.2">in</text>
<text x="189" y="107.2">BOM)</text>
<text x="190.8" y="103.2">to</text>
<text x="223.7" y="125.5">Slider</text>
<text x="230.4" y="125.5">Touch</text>
<text x="237.1" y="125.5">Pull</text>
<text x="80.8" y="126.7">Two</text>
<text x="82.1" y="130.8">(Saving</text>
<text x="85.4" y="128.8">to</text>
<text x="85.5" y="126.7">5.1k</text>
<text x="88.5" y="128.8">get</text>
<text x="90.4" y="130.8">parts</text>
<text x="90.7" y="126.7">resistor</text>
<text x="92.6" y="128.8">~2.5k</text>
<text x="96.4" y="130.8">kind</text>
<text x="98.8" y="128.8">equivalent.</text>
<text x="99.1" y="126.7">in</text>
<text x="101.5" y="130.8">in</text>
<text x="102" y="126.7">parallel</text>
<text x="104.4" y="130.8">BOM)</text>
<text x="223.7" y="127.6">can</text>
<text x="223.7" y="129.6">depending</text>
<text x="223.7" y="131.7">these</text>
<text x="228.3" y="127.6">either</text>
<text x="230" y="131.7">resitor</text>
<text x="234.6" y="129.6">on</text>
<text x="234.9" y="127.6">be</text>
<text x="237.3" y="131.7">is</text>
<text x="238" y="129.6">the</text>
<text x="238.3" y="127.6">up</text>
<text x="240.1" y="131.7">populated</text>
<text x="241.8" y="127.6">or</text>
<text x="242.2" y="129.6">which</text>
<text x="244.9" y="127.6">down</text>
<text x="248.7" y="129.6">of</text>
<text x="188" y="145.7">Slider</text>
<text x="194.7" y="145.7">Touch</text>
<text x="201.4" y="145.7">Strip</text>
<text x="207" y="145.7">contacts</text>
</g>
<text font-size="1.3" fill="#0f0f0f" x="184" y="111.7">JACK_DETECT</text>
<g font-size="1" fill="#a90000">
<text x="52.7" y="41.7">1</text>
<text x="153.1" y="41.7">1</text>
<text x="61.6" y="111.5">1</text>
<text x="136.2" y="113.6">1</text>
</g>
</svg>
